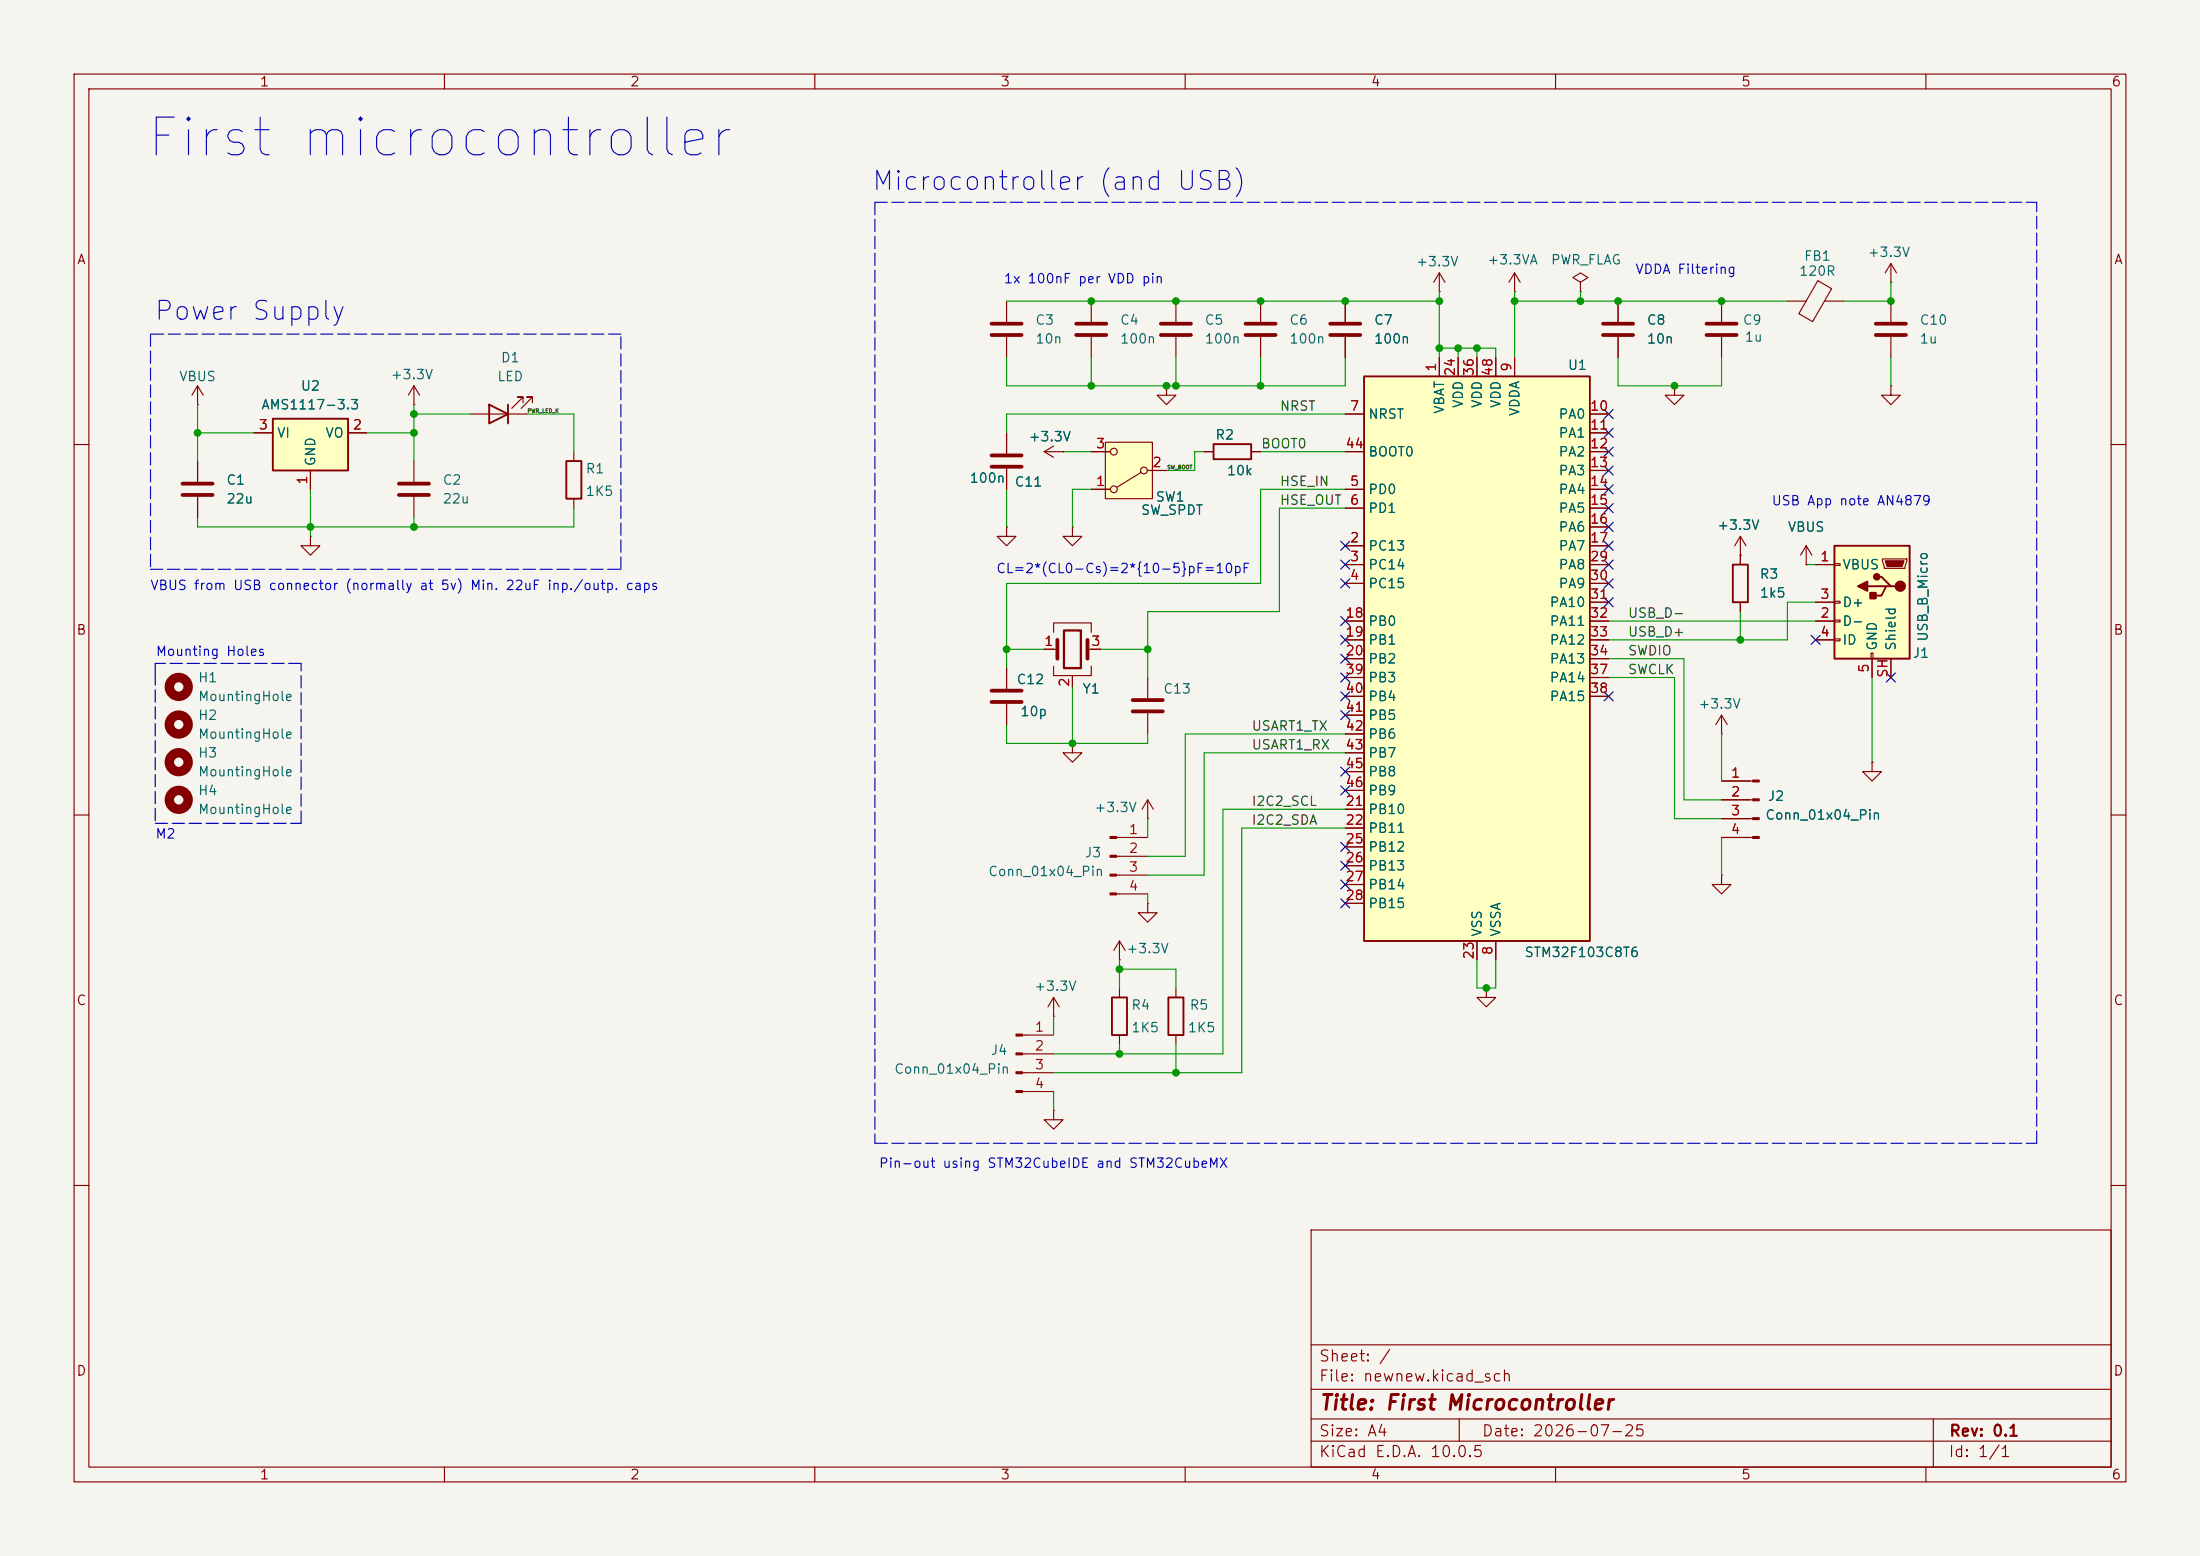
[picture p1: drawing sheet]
<svg xmlns="http://www.w3.org/2000/svg" width="297mm" height="210mm" viewBox="0 0 297 210" stroke-linecap="round" stroke-linejoin="round" font-family="sans-serif">
<path d="M0 0h297v210h-297z" fill="#f5f4ef" stroke="#f5f4ef" stroke-width=".14"/>
<g fill="none" stroke="#840000" stroke-width=".15">
<path d="M10 10h277v190h-277zM12 12h273v186h-273zM60 10v2M110 10v2M160 10v2M210 10v2M260 10v2M194.3 39.4h.1M194.3 36.8l-.8 1.3M194.3 36.8l.8 1.3M194.3 36.8v2.6M245.4 37.9l1.9 1.1-2.6 4.4-1.9-1.1z"/>
<path d="M55.9 54.6h.1M55.9 52.1l-.8 1.2M55.9 52.1l.7 1.2M55.9 52.1v2.5M63.5 55.9h7.6M70.6 54.4v-.8h-.8h.8l-1.5 1.5M71.9 54.4v-.8h-.8h.8l-1.5 1.5M157.5 52.1v1.2h1.2l-1.2 1.3-1.3-1.3h1.3M157.5 52.1h.1M158.7 40.6v2.8M158.7 45.5v2.8M218.4 40.6v2.8"/>
<path d="M218.4 45.5v2.8M241.3 40.6h2.5M246.3 40.6h2.6M255.3 52.1v1.2h1.2l-1.2 1.3-1.3-1.3h1.3M255.3 52.1h.1M10 60h2M162.6 61h1.2M168.9 61h1.3M285 60h2M10 110h2M150.7 113h4.2M150.7 115.6h4.2"/>
<path d="M150.7 118.1h4.2M285 110h2M150.7 120.7h4.2M10 160h2M177 166h108v32h-108zM285 160h2M60 198v2M110 198v2M160 198v2M177 194.5h108M177 191.5h108M177 187.5h108"/>
<path d="M177 181.5h108M197 191.5v3M210 198v2M260 198v2M261 191.5v6.5"/>
</g>
<path d="M156.7 43.7h4.1M156.7 45.2h4.1M216.4 43.7h4.1M216.4 45.2h4.1" fill="none" stroke="#840000" stroke-width=".51"/>
<g fill="#840000" stroke="#840000" stroke-width=".15">
<path d="M149.9 112.9h.8v.3h-.8z"/>
<path d="M149.9 115.4h.8v.3h-.8z"/>
<path d="M149.9 118h.8v.2h-.8z"/>
<path d="M149.9 120.5h.8v.3h-.8z"/>
</g>
<path d="M66 54.6l2.6 1.3-2.6 1.3zM68.6 54.6v2.6M163.8 59.9h5.1v2.1h-5.1z" fill="none" stroke="#840000" stroke-width=".25"/>
<path d="M247.6 73.7h10.2v15.2h-10.2z" fill="#ffffc2"/>
<path d="M76.5 62.2h2v5.1h-2zM247.6 73.7h10.2v15.2h-10.2zM252.1 79.1h2.5M253.4 77.9h.6l1.3 1.2h.6M255.3 79.1h-.7l-.6 1.3h-1.3M150.1 134.6h2v5.1h-2zM157.7 134.6h2.1v5.1h-2.1z" fill="none" stroke="#840000" stroke-width=".25"/>
<g fill="none" stroke="#840000" stroke-width=".15">
<path d="M213.4 38.1l1-.6-1-.7-1.1 .7 1.1 .6v1.3M213.4 39.4h.1M135.9 40.6v2.8M135.9 45.5v2.8M170.2 40.6v2.8M170.2 45.5v2.8M232.4 40.6v2.8M232.4 45.5v2.8M41.9 72.4v1.3h1.3l-1.3 1.2-1.3-1.2h1.3M41.9 72.4h.1M55.9 62.2v2.8M55.9 67.1v2.8"/>
<path d="M77.5 61v1.2M77.5 67.3v1.3M135.9 71.1v1.3h1.3l-1.3 1.3-1.3-1.3h1.3M135.9 71.1h.1M141 61l1.2 .7M141 61h2.5M142.2 60.2l-1.2 .8M143.5 61h.1M144.8 71.1v1.3h1.2l-1.2 1.3-1.3-1.3h1.3M144.8 71.1h.1M243.8 76.2h.1M243.8 73.7l-.7 1.2"/>
<path d="M243.8 73.7l.8 1.2M243.8 73.7v2.5M245.1 76.2h2.5M247.6 76.1h.8v.2h-.8zM254.1 75.4h3.3v.3l-.2 1h-2.8zM135.9 90.2v2.8M135.9 95v2.8M245.1 83.8h2.5M245.1 81.3h2.5M245.1 86.4h2.5M247.6 81.2h.8v.2h-.8zM247.6 83.7h.8v.2h-.8z"/>
<path d="M247.6 86.2h.8v.3h-.8zM252.6 88.1h.3v.8h-.3zM252.7 88.9v2.5M255.3 88.9v2.5M142.2 137.2h.1M142.2 134.6l.8 1.3M142.2 134.6l-.7 1.3M142.2 134.6v2.6M151.1 129.5h.1M151.1 127l.8 1.3M151.1 127l-.7 1.3M151.1 127v2.5"/>
<path d="M151.1 133.4v1.2M151.1 139.7v1.3M154.9 121.9v1.3h1.3l-1.3 1.3-1.2-1.3h1.2M154.9 121.9h.1M158.7 133.4v1.2M158.7 139.7v1.3"/>
</g>
<path d="M254.5 75.7h2.5l-.2 .8h-2z" fill="#840000" stroke="#840000" stroke-width=".15"/>
<g fill="#840000" stroke="#840000" stroke-width=".25">
<path d="M252.5 80h.7v.8h-.7z"/>
<path d="M250.8 79.1l1.3-.6v1.3z"/>
<circle cx="256.5" cy="79.1" r=".63"/>
<circle cx="253.4" cy="77.9" r=".38"/>
</g>
<path d="M133.9 43.7h4M133.9 45.2h4M168.1 43.7h4.1M168.1 45.2h4.1M230.4 43.7h4M230.4 45.2h4M53.8 65.3h4.1M53.8 66.8h4.1M133.9 93.2h4M133.9 94.7h4" fill="none" stroke="#840000" stroke-width=".51"/>
<g fill="none" stroke="#840000" stroke-width="1.3">
<circle cx="24.1" cy="92.7" r="1.27"/>
<circle cx="24.1" cy="97.8" r="1.27"/>
<circle cx="24.1" cy="107.9" r="1.27"/>
<circle cx="24.1" cy="102.9" r="1.27"/>
</g>
<path d="M149.2 59.7h6.4v7.6h-6.4z" fill="#ffffc2"/>
<g fill="none" stroke="#840000" stroke-width=".15">
<path d="M149.2 59.7h6.4v7.6h-6.4zM147.3 66h2.6M147.3 61h2.6M154.1 63.8l-3.4 2M154.9 63.5h2.6M232.4 99.1h.1M232.4 96.5l-.8 1.3M232.4 96.5l.8 1.3M232.4 96.5v2.6"/>
<circle cx="150.4" cy="66" r=".46"/>
<circle cx="150.4" cy="61" r=".46"/>
<circle cx="154.4" cy="63.5" r=".46"/>
</g>
<path d="M36.8 56.5h10.2v7h-10.2z" fill="#ffffc2"/>
<path d="M36.8 56.5h10.2v7h-10.2zM233.9 76.2h2.1v5.1h-2.1z" fill="none" stroke="#840000" stroke-width=".25"/>
<g fill="none" stroke="#840000" stroke-width=".15">
<path d="M255.3 38.1h.1M255.3 35.6v2.5M255.3 35.6l-.8 1.2M255.3 35.6l.7 1.2M26.7 54.6h.1M26.7 52.1l-.8 1.2M26.7 52.1l.7 1.2M26.7 52.1v2.5M34.3 58.4h2.5M47 58.4h2.5M147.3 40.6v2.8M147.3 45.5v2.8"/>
<path d="M226.1 52.1v1.2h1.2l-1.2 1.3-1.3-1.3h1.3M226.1 52.1h.1M255.3 40.6v2.8M255.3 45.5v2.8M26.7 62.2v2.8M26.7 67.1v2.8M41.9 63.5v2.5M234.9 74.9h.1M234.9 72.4l-.7 1.3M234.9 72.4l.8 1.3M234.9 72.4v3.8M141 87.6h1.7"/>
<path d="M142.2 85.3v-1.2h5.1v1.2M142.2 89.9v1.3h5.1v-1.3M144.8 91.2v1.5M146.8 87.6h1.8M154.9 91.4v2.8M154.9 96.3v2.8M234.9 81.3v1.3M144.8 100.3v1.3h1.2l-1.2 1.3-1.3-1.3h1.3M144.8 100.3h.1M154.9 110.5h.1M154.9 108l.8 1.2M154.9 108l-.7 1.2"/>
<path d="M154.9 108v2.5M232.4 118.1v1.3h1.3l-1.3 1.3-1.3-1.3h1.3M232.4 118.1h.1M232.4 105.4h4.2M232.4 108h4.2M232.4 110.5h4.2M232.4 113h4.2M252.7 102.9v1.2h1.3l-1.3 1.3-1.2-1.3h1.2M252.7 102.9h.1M200.7 133.4v1.2h1.2l-1.2 1.3-1.3-1.3h1.3M200.7 133.4h.1"/>
</g>
<path d="M145.3 43.7h4.1M145.3 45.2h4.1M253.2 43.7h4.1M253.2 45.2h4.1M24.6 65.3h4.1M24.6 66.8h4.1M142.7 86.4v2.5M146.8 86.4v2.5M152.9 94.5h4.1M152.9 96h4.1" fill="none" stroke="#840000" stroke-width=".51"/>
<path d="M143.6 85.1h2.3v5.1h-2.3z" fill="none" stroke="#840000" stroke-width=".3"/>
<g fill="#840000" stroke="#840000" stroke-width=".15">
<path d="M236.6 105.3h.9v.2h-.9z"/>
<path d="M236.6 107.8h.9v.3h-.9z"/>
<path d="M236.6 110.4h.9v.2h-.9z"/>
<path d="M236.6 112.9h.9v.3h-.9z"/>
</g>
<path d="M184.1 50.8h30.5v76.2h-30.5z" fill="#ffffc2"/>
<path d="M184.1 50.8h30.5v76.2h-30.5z" fill="none" stroke="#840000" stroke-width=".25"/>
<g fill="none" stroke="#840000" stroke-width=".15">
<path d="M204.5 39.4h.1M204.5 36.8v2.6M204.5 36.8l-.8 1.3M204.5 36.8l.7 1.3M34.3 58.4h2.5M47 58.4h2.5M135.9 58.4v2.8M181.6 55.9h2.5M181.6 40.6v2.8M181.6 45.5v2.8M194.3 48.3v2.5M196.8 48.3v2.5"/>
<path d="M199.4 48.3v2.5M201.9 48.3v2.5M204.5 48.3v2.5M214.6 55.9h2.6M214.6 58.4h2.6M218.4 40.6v2.8M218.4 45.5v2.8M26.7 62.2v2.8M26.7 67.1v2.8M41.9 63.5v2.5M135.9 63.2v2.8M143.5 61h.1"/>
<path d="M147.3 66h2.6M147.3 61h2.6M154.9 63.5h2.6M162.6 61h1.2M168.9 61h1.3M181.6 73.7h2.5M181.6 76.2h2.5M181.6 78.7h2.5M181.6 66h2.5M181.6 68.6h2.5M181.6 61h2.5M214.6 73.7h2.6"/>
<path d="M214.6 76.2h2.6M214.6 78.7h2.6M214.6 66h2.6M214.6 68.6h2.6M214.6 61h2.6M214.6 63.5h2.6M214.6 71.1h2.6M234.9 74.9h.1M234.9 74.9v1.3M243.8 76.2h.1M245.1 76.2h2.5M135.9 90.2v2.8"/>
<path d="M135.9 95v2.8M141 87.6h1.2M144.8 91.4v1.3M147.3 87.6h1.3M181.6 83.8h2.5M181.6 86.4h2.5M181.6 88.9h2.5M181.6 91.4h2.5M181.6 94h2.5M181.6 96.5h2.5M181.6 99.1h2.5M214.6 83.8h2.6"/>
<path d="M214.6 86.4h2.6M214.6 88.9h2.6M214.6 81.3h2.6M214.6 91.4h2.6M214.6 94h2.6M234.9 81.3v1.3M245.1 83.8h2.5M245.1 86.4h2.5M245.1 81.3h2.5M252.7 88.9v2.5M255.3 88.9v2.5M181.6 109.2h2.5"/>
<path d="M181.6 111.8h2.5M181.6 114.3h2.5M181.6 116.8h2.5M181.6 119.4h2.5M181.6 101.6h2.5M181.6 104.1h2.5M181.6 106.7h2.5M232.4 105.4h3.8M232.4 108h3.8M232.4 110.5h3.8M232.4 113h3.8M252.7 102.9h.1"/>
<path d="M138 139.7h4.2M181.6 121.9h2.5M199.4 127v2.5M201.9 127v2.5M138 142.2h4.2M138 144.8h4.2M138 147.3h4.2M142.2 149.9v1.2h1.3l-1.3 1.3-1.2-1.3h1.2M142.2 149.9h.1"/>
</g>
<path d="M179.6 43.7h4M179.6 45.2h4M133.9 61.5h4M133.9 63h4" fill="none" stroke="#840000" stroke-width=".51"/>
<g fill="#840000" stroke="#840000" stroke-width=".15">
<path d="M137.2 139.6h.8v.2h-.8z"/>
<path d="M137.2 142.1h.8v.3h-.8z"/>
<path d="M137.2 144.7h.8v.2h-.8z"/>
<path d="M137.2 147.2h.8v.2h-.8z"/>
</g>
<g fill="none" stroke="#0000c2" stroke-width=".15" stroke-dasharray="1.7 .6">
<path d="M118.1 27.3h156.9M118.1 27.3v127M20.3 45.1v31.7M83.8 45.1h-63.5M20.3 76.8h63.5M83.8 76.8v-31.7M21 89.5v1.3M21 90.8v20.3M40.6 89.5h-19.6M21 111.1h19.6M40.6 111.1v-21.6M118.1 154.3h156.9"/>
<path d="M275 154.3v-127"/>
</g>
<g fill="none" stroke="#009600" stroke-width=".15">
<path d="M194.3 39.4v8.9M204.5 39.4v8.9M213.4 39.4v1.2M255.3 38.1v2.5h-6.4M26.7 54.6v7.6M26.7 58.4h7.6M49.5 58.4h6.4M55.9 55.9h7.6M55.9 54.6v7.6M71.1 55.9h6.4v5.1M135.9 40.6h58.4M135.9 48.3v3.8h45.7v-3.8"/>
<path d="M147.3 48.3v3.8M158.7 48.3v3.8M170.2 48.3v3.8M181.6 55.9h-45.7v2.5M194.3 47h7.6v1.3M196.8 47v1.3M199.4 47v1.3M204.5 40.6h36.8M218.4 48.3v3.8h14v-3.8M255.3 48.3v3.8M41.9 66v6.4M55.9 69.9v1.2"/>
<path d="M77.5 68.6v2.5h-50.8v-1.2M135.9 66v5.1M143.5 61h3.8M147.3 66h-2.5v5.1M162.6 61h-1.3v2.5h-3.8M170.2 61h11.4M181.6 68.6h-8.9v14h-17.8v8.8M181.6 66h-11.4v12.7h-34.3v11.5M243.8 76.2h1.3M135.9 97.8v2.5h19v-1.2M135.9 87.6h5.1M144.8 92.7v7.6"/>
<path d="M148.6 87.6h6.3M181.6 99.1h-21.6v16.5h-5.1M217.2 88.9h10.1v19.1h5.1M217.2 91.4h8.9v19.1h6.3M217.2 83.8h27.9M232.4 99.1v6.3M234.9 82.6v3.8M245.1 81.3h-3.8v5.1h-24.1M252.7 91.4v11.5M154.9 110.5v2.5M181.6 111.8h-14v33h-25.4M181.6 109.2h-16.5v33h-22.9"/>
<path d="M181.6 101.6h-19v16.5h-7.7M232.4 113v5.1M142.2 137.2v2.5M151.1 129.5v3.9M151.1 130.8h7.6v2.6M154.9 120.7v1.2M199.4 129.5v3.9h2.5v-3.9M142.2 147.3v2.6M151.1 141v1.2M158.7 141v3.8"/>
</g>
<g fill="none" stroke="#000084" stroke-width=".15">
<path d="M216.6 57.8l1.2 1.2M216.6 55.3l1.2 1.2M217.8 57.8l-1.2 1.2M217.8 55.3l-1.2 1.2M181 78.1l1.2 1.2M181 75.6l1.2 1.2M181 73.1l1.2 1.2M182.2 78.1l-1.2 1.2M182.2 75.6l-1.2 1.2M182.2 73.1l-1.2 1.2M216.6 73.1l1.2 1.2M216.6 70.5l1.2 1.2"/>
<path d="M216.6 60.4l1.2 1.2M216.6 62.9l1.2 1.2M216.6 65.4l1.2 1.2M216.6 75.6l1.2 1.2M216.6 68l1.2 1.2M216.6 78.1l1.2 1.2M217.8 73.1l-1.2 1.2M217.8 70.5l-1.2 1.2M217.8 78.1l-1.2 1.2M217.8 60.4l-1.2 1.2M217.8 62.9l-1.2 1.2M217.8 65.4l-1.2 1.2"/>
<path d="M217.8 75.6l-1.2 1.2M217.8 68l-1.2 1.2M181 83.2l1.2 1.2M181 85.8l1.2 1.2M181 88.3l1.2 1.2M181 93.4l1.2 1.2M181 95.9l1.2 1.2M181 90.8l1.2 1.2M182.2 83.2l-1.2 1.2M182.2 85.8l-1.2 1.2M182.2 88.3l-1.2 1.2M182.2 93.4l-1.2 1.2"/>
<path d="M182.2 90.8l-1.2 1.2M182.2 95.9l-1.2 1.2M216.6 80.7l1.2 1.2M216.6 93.4l1.2 1.2M217.8 80.7l-1.2 1.2M217.8 93.4l-1.2 1.2M244.5 85.8l1.2 1.2M245.7 85.8l-1.2 1.2M254.7 90.8l1.2 1.2M255.9 90.8l-1.2 1.2M181 113.7l1.2 1.2M181 106.1l1.2 1.2"/>
<path d="M181 116.2l1.2 1.2M181 118.8l1.2 1.2M181 103.5l1.2 1.2M182.2 113.7l-1.2 1.2M182.2 103.5l-1.2 1.2M182.2 116.2l-1.2 1.2M182.2 106.1l-1.2 1.2M182.2 118.8l-1.2 1.2M181 121.3l1.2 1.2M182.2 121.3l-1.2 1.2"/>
</g>
<g fill="#009600" stroke="#009600" stroke-width=".14">
<circle cx="41.9" cy="71.1" r=".46"/>
<circle cx="55.9" cy="55.9" r=".46"/>
<circle cx="55.9" cy="71.1" r=".46"/>
<circle cx="55.9" cy="58.4" r=".46"/>
<circle cx="26.7" cy="58.4" r=".46"/>
<circle cx="200.7" cy="133.4" r=".46"/>
<circle cx="234.9" cy="86.4" r=".46"/>
<circle cx="151.1" cy="142.2" r=".46"/>
<circle cx="151.1" cy="130.8" r=".46"/>
<circle cx="204.5" cy="40.6" r=".46"/>
<circle cx="199.4" cy="47" r=".46"/>
<circle cx="213.4" cy="40.6" r=".46"/>
<circle cx="218.4" cy="40.6" r=".46"/>
<circle cx="226.1" cy="52.1" r=".46"/>
<circle cx="194.3" cy="47" r=".46"/>
<circle cx="196.8" cy="47" r=".46"/>
<circle cx="255.3" cy="40.6" r=".46"/>
<circle cx="232.4" cy="40.6" r=".46"/>
<circle cx="194.3" cy="40.6" r=".46"/>
<circle cx="147.3" cy="40.6" r=".46"/>
<circle cx="158.7" cy="40.6" r=".46"/>
<circle cx="157.5" cy="52.1" r=".46"/>
<circle cx="147.3" cy="52.1" r=".46"/>
<circle cx="158.7" cy="52.1" r=".46"/>
<circle cx="170.2" cy="40.6" r=".46"/>
<circle cx="181.6" cy="40.6" r=".46"/>
<circle cx="170.2" cy="52.1" r=".46"/>
<circle cx="154.9" cy="87.6" r=".46"/>
<circle cx="144.8" cy="100.3" r=".46"/>
<circle cx="135.9" cy="87.6" r=".46"/>
<circle cx="158.7" cy="144.8" r=".46"/>
</g>
<text font-size="5.1" fill="#0000c2" x="19.4" y="22.4">First microcontroller</text>
<g font-size="2.5" fill="#0000c2">
<text x="117.5" y="26.3">Microcontroller (and USB)</text>
<text x="20.6" y="43.8">Power Supply</text>
</g>
<text font-size="2" fill="#840000" x="178" y="190.8">Title: First Microcontroller</text>
<g font-size="1.5" fill="#840000">
<text x="178" y="184.1">Sheet: /</text>
<text x="178" y="186.8">File: newnew.kicad_sch</text>
<text x="178" y="197">KiCad E.D.A. 10.0.5</text>
<text x="178" y="194.2">Size: A4</text>
<text x="200" y="194.2">Date: 2026-07-25</text>
<text x="263" y="197">Id: 1/1</text>
<text x="263" y="194.2">Rev: 0.1</text>
</g>
<g font-size="1.3" fill="#840000">
<text x="35" y="12">1</text>
<text x="85" y="12">2</text>
<text x="135" y="12">3</text>
<text x="185" y="12">4</text>
<text x="235" y="12">5</text>
<text x="285" y="12">6</text>
<text x="10.3" y="36">A</text>
<text x="285.3" y="36">A</text>
<text x="10.2" y="86">B</text>
<text x="285.2" y="86">B</text>
<text x="10.2" y="136">C</text>
<text x="285.2" y="136">C</text>
<text x="10.2" y="186">D</text>
<text x="285.2" y="186">D</text>
<text x="35" y="200">1</text>
<text x="85" y="200">2</text>
<text x="135" y="200">3</text>
<text x="185" y="200">4</text>
<text x="235" y="200">5</text>
<text x="285" y="200">6</text>
</g>
<g font-size="1.3" fill="#006464">
<text x="243.5" y="35.5">FB1</text>
<text x="252" y="35">+3.3V</text>
<text x="191.1" y="36.3">+3.3V</text>
<text x="200.7" y="36">+3.3VA</text>
<text x="209.3" y="36">PWR_FLAG</text>
<text x="242.8" y="37.5">120R</text>
<text x="139.7" y="44.1">C3</text>
<text x="139.7" y="46.7">10n</text>
<text x="151.1" y="44.1">C4</text>
<text x="151.1" y="46.7">100n</text>
<text x="162.5" y="44.1">C5</text>
<text x="162.5" y="46.7">100n</text>
<text x="174" y="44.1">C6</text>
<text x="174" y="46.7">100n</text>
<text x="185.4" y="44.1">C7</text>
<text x="185.4" y="46.7">100n</text>
<text x="222.2" y="44.1">C8</text>
<text x="222.2" y="46.7">10n</text>
<text x="235.2" y="44.1">C9</text>
<text x="235.4" y="46.4">1u</text>
<text x="259.1" y="44.1">C10</text>
<text x="259.1" y="46.7">1u</text>
<text x="24.1" y="51.8">VBUS</text>
<text x="40.5" y="53">U2</text>
<text x="52.7" y="51.5">+3.3V</text>
<text x="67" y="51.8">LED</text>
<text x="67.5" y="49.2">D1</text>
<text x="211.6" y="50.2">U1</text>
<text x="35.2" y="55.6">AMS1117-3.3</text>
<text x="37.3" y="59.4">VI</text>
<text x="43.8" y="59.4">VO</text>
<text x="138.8" y="59.9">+3.3V</text>
<text x="164" y="59.6">R2</text>
<text x="184.6" y="56.8">NRST</text>
<text x="195.3" y="56" transform="rotate(-90 195.3 56)">VBAT</text>
<text x="197.8" y="55.2" transform="rotate(-90 197.8 55.2)">VDD</text>
<text x="200.4" y="55.2" transform="rotate(-90 200.4 55.2)">VDD</text>
<text x="202.9" y="55.2" transform="rotate(-90 202.9 55.2)">VDD</text>
<text x="205.4" y="56.3" transform="rotate(-90 205.4 56.3)">VDDA</text>
<text x="210.3" y="56.8">PA0</text>
<text x="210.3" y="59.4">PA1</text>
<text x="30.5" y="65.7">C1</text>
<text x="42.9" y="63" transform="rotate(-90 42.9 63)">GND</text>
<text x="59.7" y="65.7">C2</text>
<text x="79" y="64.2">R1</text>
<text x="130.8" y="65.5">100n</text>
<text x="136.9" y="66">C11</text>
<text x="165.5" y="64.5">10k</text>
<text x="184.6" y="61.9">BOOT0</text>
<text x="210.3" y="61.9">PA2</text>
<text x="210.3" y="64.5">PA3</text>
<text x="30.5" y="68.3">22u</text>
<text x="59.7" y="68.3">22u</text>
<text x="79" y="67.3">1K5</text>
<text x="153.9" y="69.8">SW_SPDT</text>
<text x="155.9" y="68">SW1</text>
<text x="184.6" y="67">PD0</text>
<text x="184.6" y="69.5">PD1</text>
<text x="210.3" y="67">PA4</text>
<text x="210.3" y="69.5">PA5</text>
<text x="231.7" y="71.8">+3.3V</text>
<text x="184.6" y="74.6">PC13</text>
<text x="184.6" y="77.2">PC14</text>
<text x="210.3" y="72.1">PA6</text>
<text x="210.3" y="74.6">PA7</text>
<text x="210.3" y="77.2">PA8</text>
<text x="241.3" y="72.1">VBUS</text>
<text x="248.6" y="77.2">VBUS</text>
<text x="184.6" y="79.7">PC15</text>
<text x="209.1" y="82.2">PA10</text>
<text x="210.3" y="79.7">PA9</text>
<text x="237.5" y="78.4">R3</text>
<text x="237.5" y="81">1k5</text>
<text x="248.6" y="82.2">D+</text>
<text x="184.6" y="84.8">PB0</text>
<text x="184.6" y="87.3">PB1</text>
<text x="184.6" y="89.9">PB2</text>
<text x="209.1" y="84.8">PA11</text>
<text x="209.1" y="87.3">PA12</text>
<text x="209.1" y="89.9">PA13</text>
<text x="248.6" y="84.8">D-</text>
<text x="248.6" y="87.3">ID</text>
<text x="253.7" y="87.9" transform="rotate(-90 253.7 87.9)">GND</text>
<text x="256.2" y="87.9" transform="rotate(-90 256.2 87.9)">Shield</text>
<text x="258.1" y="89.1">J1</text>
<text x="260.6" y="86.7" transform="rotate(-90 260.6 86.7)">USB_B_Micro</text>
<text x="26.7" y="92.4">H1</text>
<text x="26.7" y="94.9">MountingHole</text>
<text x="137.1" y="92.7">C12</text>
<text x="146" y="93.9">Y1</text>
<text x="157" y="93.9">C13</text>
<text x="184.6" y="92.4">PB3</text>
<text x="184.6" y="94.9">PB4</text>
<text x="209.1" y="92.4">PA14</text>
<text x="209.1" y="94.9">PA15</text>
<text x="229.2" y="96">+3.3V</text>
<text x="26.7" y="97.5">H2</text>
<text x="26.7" y="100">MountingHole</text>
<text x="137.7" y="97">10p</text>
<text x="184.6" y="97.5">PB5</text>
<text x="184.6" y="100">PB6</text>
<text x="26.7" y="107.6">H4</text>
<text x="26.7" y="102.6">H3</text>
<text x="26.7" y="105.1">MountingHole</text>
<text x="184.6" y="102.6">PB7</text>
<text x="184.6" y="105.1">PB8</text>
<text x="184.6" y="107.6">PB9</text>
<text x="26.7" y="110.2">MountingHole</text>
<text x="147.7" y="109.9">+3.3V</text>
<text x="184.6" y="110.2">PB10</text>
<text x="184.6" y="112.7">PB11</text>
<text x="238.2" y="110.9">Conn_01x04_Pin</text>
<text x="238.6" y="108.4">J2</text>
<text x="133.3" y="118.6">Conn_01x04_Pin</text>
<text x="146.4" y="116">J3</text>
<text x="184.6" y="115.3">PB12</text>
<text x="184.6" y="117.8">PB13</text>
<text x="184.6" y="120.3">PB14</text>
<text x="184.6" y="122.9">PB15</text>
<text x="152" y="129">+3.3V</text>
<text x="200.4" y="126.5" transform="rotate(-90 200.4 126.5)">VSS</text>
<text x="202.9" y="126.5" transform="rotate(-90 202.9 126.5)">VSSA</text>
<text x="205.7" y="129.5">STM32F103C8T6</text>
<text x="139.5" y="134.1">+3.3V</text>
<text x="152.6" y="136.6">R4</text>
<text x="160.5" y="136.6">R5</text>
<text x="133.7" y="142.7">J4</text>
<text x="152.6" y="139.6">1K5</text>
<text x="160.3" y="139.6">1K5</text>
<text x="120.6" y="145.2">Conn_01x04_Pin</text>
</g>
<g font-size="1.3" fill="#0000c2">
<text x="135.4" y="38.6">1x 100nF per VDD pin</text>
<text x="220.7" y="37.3">VDDA Filtering</text>
<text x="239.1" y="68.5">USB App note AN4879</text>
<text x="134.4" y="77.7">CL=2*(CL0-Cs)=2*{10-5}pF=10pF</text>
<text x="20.2" y="80">VBUS from USB connector (normally at 5v) Min. 22uF inp./outp. caps</text>
<text x="20.9" y="88.9">Mounting Holes</text>
<text x="20.9" y="113.5">M2</text>
<text x="118.6" y="157.9">Pin-out using STM32CubeIDE and STM32CubeMX</text>
</g>
<g font-size="1.3" fill="#a90000">
<text x="194.2" y="50.3" transform="rotate(-90 194.2 50.3)">1</text>
<text x="196.7" y="50.9" transform="rotate(-90 196.7 50.9)">24</text>
<text x="199.3" y="50.9" transform="rotate(-90 199.3 50.9)">36</text>
<text x="201.8" y="50.9" transform="rotate(-90 201.8 50.9)">48</text>
<text x="204.3" y="50.3" transform="rotate(-90 204.3 50.3)">9</text>
<text x="34.8" y="58.3">3</text>
<text x="47.5" y="58.3">2</text>
<text x="182.1" y="55.7">7</text>
<text x="214.6" y="55.7">10</text>
<text x="214.6" y="58.3">11</text>
<text x="41.8" y="65.5" transform="rotate(-90 41.8 65.5)">1</text>
<text x="147.9" y="65.9">1</text>
<text x="147.9" y="60.8">3</text>
<text x="155.5" y="63.4">2</text>
<text x="181.5" y="60.8">44</text>
<text x="182.1" y="65.9">5</text>
<text x="214.6" y="60.8">12</text>
<text x="214.6" y="63.4">13</text>
<text x="214.6" y="65.9">14</text>
<text x="182.1" y="68.4">6</text>
<text x="214.6" y="68.4">15</text>
<text x="214.6" y="71">16</text>
<text x="182.1" y="73.5">2</text>
<text x="182.1" y="76.1">3</text>
<text x="214.6" y="73.5">17</text>
<text x="214.6" y="76.1">29</text>
<text x="245.6" y="76.1">1</text>
<text x="181.5" y="83.7">18</text>
<text x="182.1" y="78.6">4</text>
<text x="214.6" y="78.6">30</text>
<text x="214.6" y="81.1">31</text>
<text x="214.6" y="83.7">32</text>
<text x="245.6" y="83.7">2</text>
<text x="245.6" y="81.1">3</text>
<text x="140.9" y="87.5">1</text>
<text x="147.2" y="87.5">3</text>
<text x="181.5" y="86.2">19</text>
<text x="181.5" y="88.8">20</text>
<text x="214.6" y="86.2">33</text>
<text x="214.6" y="88.8">34</text>
<text x="245.6" y="86.2">4</text>
<text x="144.6" y="92.8" transform="rotate(-90 144.6 92.8)">2</text>
<text x="181.5" y="91.3">39</text>
<text x="181.5" y="93.8">40</text>
<text x="214.6" y="91.3">37</text>
<text x="214.6" y="93.8">38</text>
<text x="252.6" y="90.9" transform="rotate(-90 252.6 90.9)">5</text>
<text x="255.1" y="91.6" transform="rotate(-90 255.1 91.6)">SH</text>
<text x="181.5" y="96.4">41</text>
<text x="181.5" y="98.9">42</text>
<text x="181.5" y="101.5">43</text>
<text x="181.5" y="104">45</text>
<text x="181.5" y="106.5">46</text>
<text x="233.6" y="105.3">1</text>
<text x="233.6" y="107.8">2</text>
<text x="152.3" y="112.9">1</text>
<text x="181.5" y="109.1">21</text>
<text x="181.5" y="111.6">22</text>
<text x="233.6" y="110.4">3</text>
<text x="233.6" y="112.9">4</text>
<text x="152.3" y="115.4">2</text>
<text x="152.3" y="118">3</text>
<text x="181.5" y="114.2">25</text>
<text x="181.5" y="116.7">26</text>
<text x="181.5" y="119.2">27</text>
<text x="152.3" y="120.5">4</text>
<text x="181.5" y="121.8">28</text>
<text x="199.3" y="129.6" transform="rotate(-90 199.3 129.6)">23</text>
<text x="201.8" y="129" transform="rotate(-90 201.8 129)">8</text>
<text x="139.6" y="139.6">1</text>
<text x="139.6" y="142.1">2</text>
<text x="139.6" y="144.6">3</text>
<text x="139.6" y="147.2">4</text>
</g>
<g font-size="1.3" fill="#0f0f0f">
<text x="172.7" y="55.8">NRST</text>
<text x="170.2" y="60.8">BOOT0</text>
<text x="172.7" y="65.9">HSE_IN</text>
<text x="172.7" y="68.5">HSE_OUT</text>
<text x="219.7" y="83.7">USB_D-</text>
<text x="219.7" y="86.2">USB_D+</text>
<text x="219.7" y="88.8">SWDIO</text>
<text x="219.7" y="91.3">SWCLK</text>
<text x="168.9" y="98.9">USART1_TX</text>
<text x="168.9" y="101.5">USART1_RX</text>
<text x="168.9" y="111.6">I2C2_SDA</text>
<text x="168.9" y="109.1">I2C2_SCL</text>
</g>
<g font-size=".5" fill="#0f0f0f">
<text x="71.2" y="55.8">PWR_LED_K</text>
<text x="157.5" y="63.4">SW_BOOT</text>
</g>
</svg>
